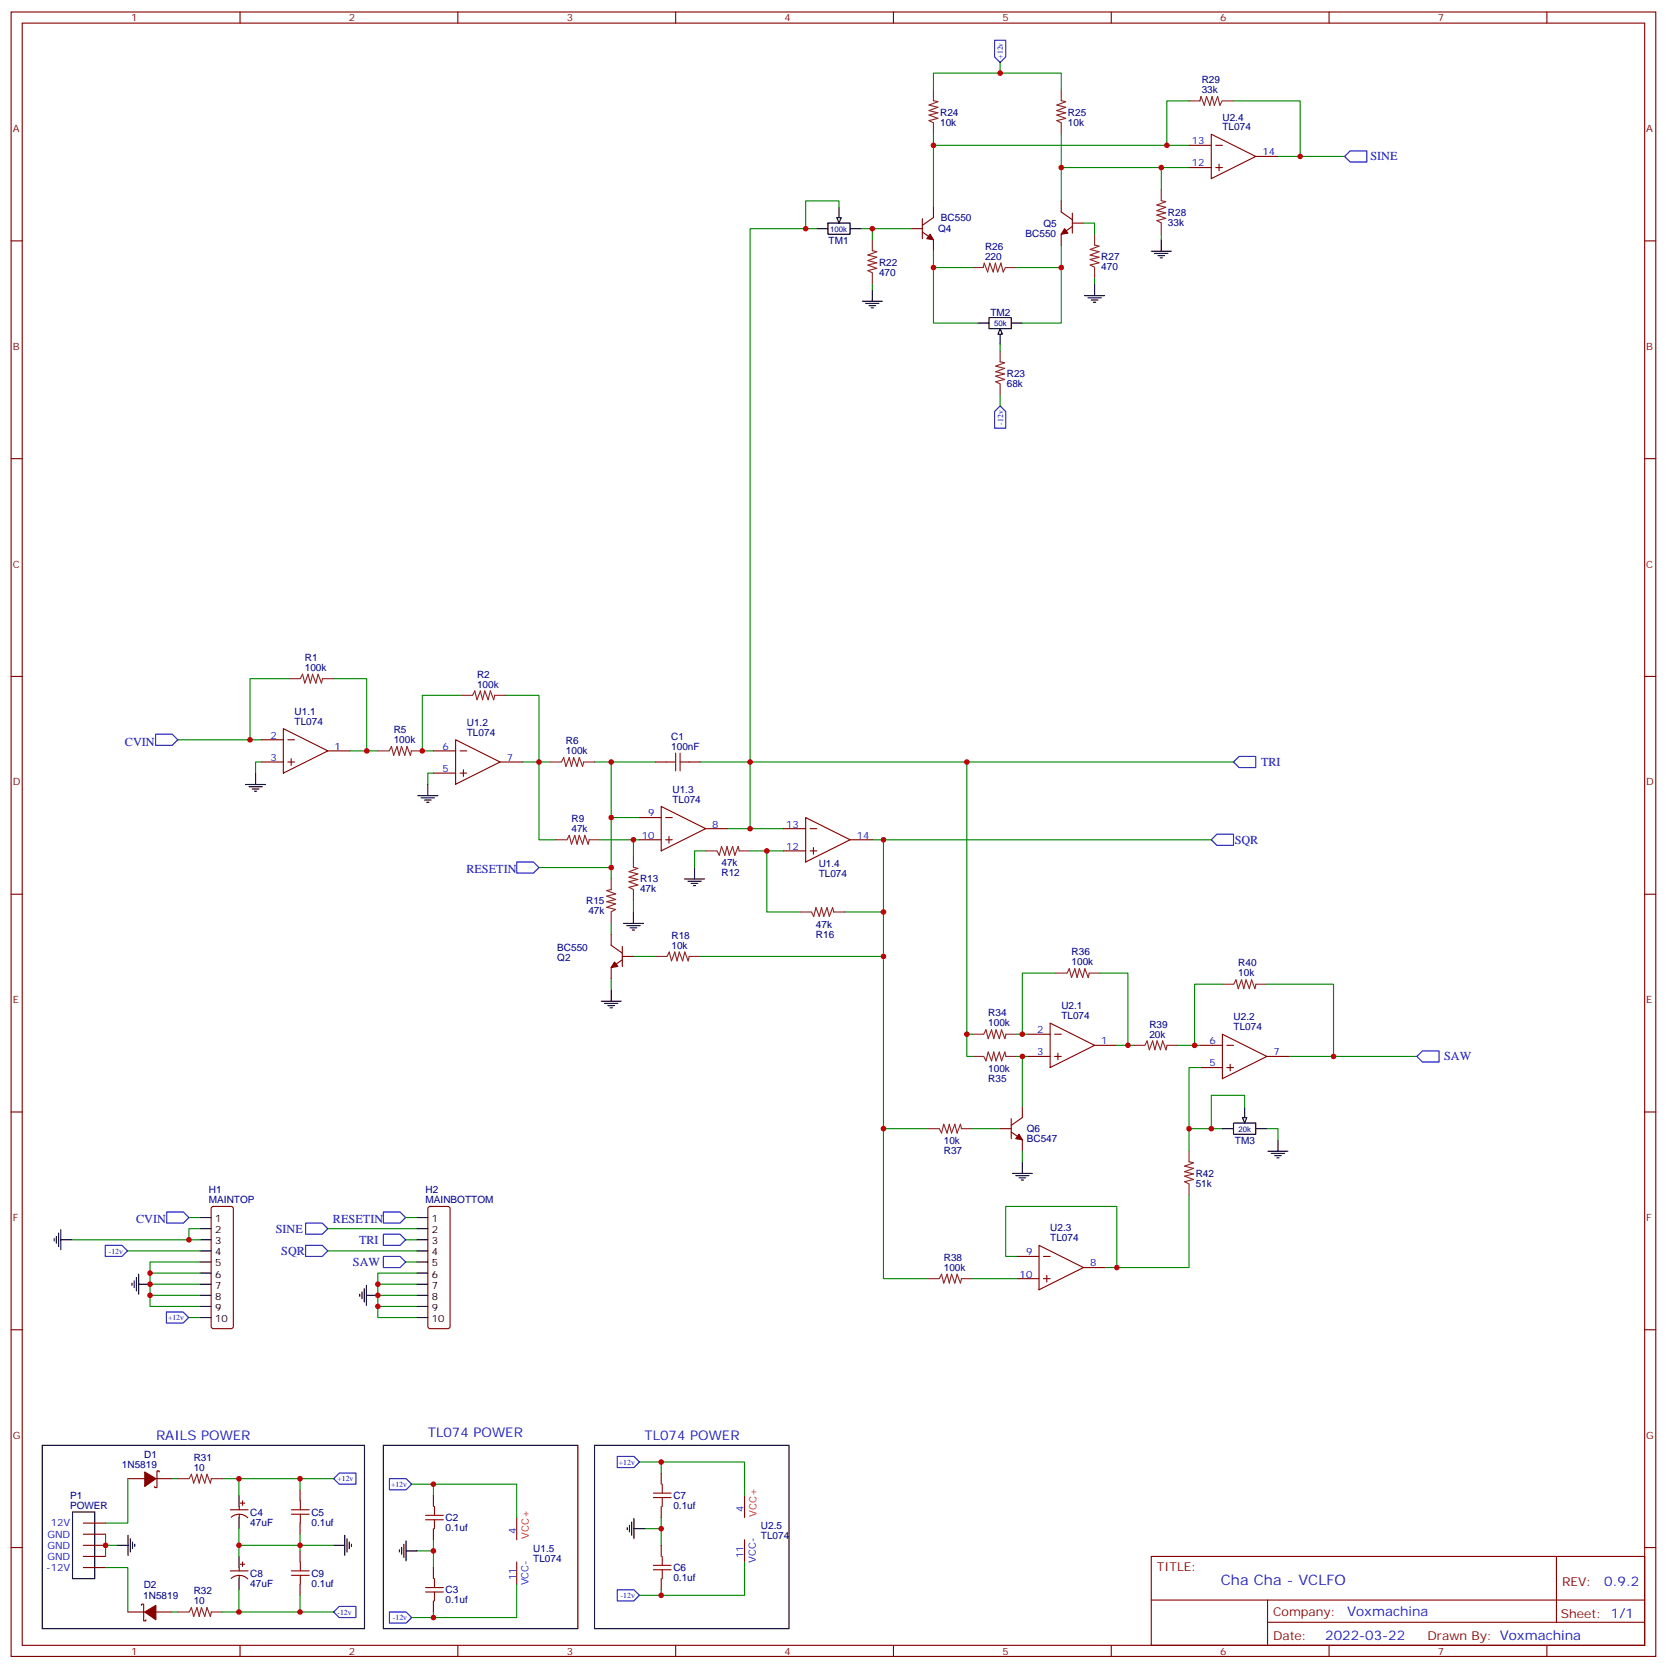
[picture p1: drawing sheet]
<svg xmlns="http://www.w3.org/2000/svg" width="529mm" height="530mm" viewBox="0 0 529 530" stroke-linecap="round" stroke-linejoin="round" font-family="sans-serif">
<g fill="none" stroke="#870000" stroke-width=".35">
<path d="M3.5 3.8h522.1v522.1h-522.1zM7.1 7.3h515v515.1h-515zM76.2 3.8v3.5M145.3 3.8v3.5M214.5 3.8v3.5M283.6 3.8v3.5M352.8 3.8v3.5M421.9 3.8v3.5M491.1 3.8v3.5M3.5 76.5h3.6M522.1 76.5h3.5M3.5 145.6h3.6"/>
<path d="M522.1 145.6h3.5M3.5 214.8h3.6M522.1 214.8h3.5M82.9 234.9h7.1M90 231.4l14.1 7-14.1 7.1zM91.4 234.9h2.1M104.1 238.4h7M137.6 238.4h7M144.6 234.9l14.1 7-14.1 7.1zM146 238.4h2.2M82.9 241.9h7.1M91.4 241.9h2.1"/>
<path d="M92.4 240.9v2.1M137.6 245.5h7M146 245.5h2.2M147.1 244.4v2.1M158.7 241.9h7.1M202.8 259.6h7.1M208.1 241.9h3.6M209.9 256l14.1 7.1-14.1 7.1zM211.3 259.6h2.1M218.7 241.9h3.5M255.8 259.6l14.1 7-14.1 7.1zM202.8 266.6h7.1"/>
<path d="M211.3 266.6h2.1M212.4 265.6v2.1M224 263.1h7.1M248.7 263.1h7.1M248.7 270.2h7.1M257.2 263.1h2.1M257.2 270.2h2.1M258.2 269.1v2.1M269.9 266.6h7M3.5 283.9h3.6M194 296.6v3.5l3.6 2.5M522.1 283.9h3.5"/>
<path d="M197.6 300.5v6.3M197.6 304.7l-3.6 2.5v3.5M197.6 303.7h3.5M3.5 353.1h3.6M522.1 353.1h3.5M3.5 422.2h3.6M522.1 422.2h3.5M137.6 474.8v3.5M3.5 491.3h3.6M137.6 485.4v3.5M137.6 497.7v3.5M164 481.8v7.1"/>
<path d="M164 495.9v7.1M365.5 494.2h156.6v28.2h-156.6zM494.1 494.2v20.9M522.1 491.3h3.5M137.6 508.3v3.5M365.5 508h156.5M402.4 515.1h119.6M402.4 508v14.1M76.2 522.4v3.5M145.3 522.4v3.5M214.5 522.4v3.5M283.6 522.4v3.5"/>
<path d="M352.8 522.4v3.5M421.9 522.4v3.5M491.1 522.4v3.5"/>
</g>
<g fill="none" stroke="#008700" stroke-width=".35">
<path d="M91.7 215.5h-12.3v19.4M105.8 215.5h10.6v22.9h-5.3M56.4 234.9h26.5M116.4 238.4h3.5M146.4 220.8h-12.3v17.6h3.5M160.5 220.8h10.6v21.1h-5.3M82.9 241.9h-1.8v3.6M137.6 245.5h-1.8v3.5M174.6 241.9h-3.5v24.7h5.3M188.7 241.9h19.4M194 241.9v17.7h8.8M194 259.6v19.4"/>
<path d="M222.2 241.9h15.9v21.2h-7M238.1 241.9h153.5M190.5 266.6h12.3M201.1 266.6v5.3M224 270.2h-3.5v5.2M238.1 270.2h5.3M238.1 263.1h10.6M248.7 270.2h-5.3v19.4h10.6M276.9 266.6h3.6v23h-12.4M280.5 266.6h104M194 293.1v3.5M201.1 286v3.6"/>
<path d="M280.5 289.6v14.1h-58.3M194 310.7v3.6M201.1 303.7h7M130.5 471.2h33.5v10.6M137.6 471.2v3.6M137.6 488.9v3.5h-5.3M137.6 492.4v5.3M137.6 511.8v1.8M164 503v10.6h-33.5"/>
</g>
<g fill="none" stroke="#000" stroke-width=".35">
<path d="M259.3 72.6h3.5M262.8 70.8h7.1v3.6h-7.1zM266.3 65.9v3.5M269.9 72.6h3.5M78 249.1h6.3M79 249.8h4.3M80.1 250.5h2.1M80.8 251.2h.7M81.1 245.6v3.5M132.6 252.6h6.4M133.7 253.3h4.2M134.8 254h2.1"/>
<path d="M135.5 254.7h.7M135.8 249.1v3.5M217.3 279.1h6.4M218.4 279.8h4.2M220.5 275.5v3.6M197.9 293.2h6.4M199 293.9h4.2M200 294.6h2.1M200.7 295.3h.7M201.1 289.7v3.5M219.4 280.5h2.1M220.1 281.2h.7"/>
<path d="M190.9 317.9h6.3M191.9 318.6h4.2M193 319.3h2.1M193.7 320h.7M194 314.3v3.6M121.7 458.9h61.7v58.2h-61.7zM126.8 492.1v.7M127.5 491.3v2.2M128.2 490.3v4.2M128.9 492.4h3.5M128.9 489.2v6.4"/>
</g>
<g fill="none" stroke="#8c2424" stroke-width=".35">
<path d="M91.7 215.5h3.5M95.3 215.5l.7-1.4 .8 2.8 1-2.8 .7 2.8 .7-2.8 1.1 2.8 .7-2.8 1 2.8 .4-1.4M102.3 215.5h3.5M119.9 238.4h3.6M123.6 238.4l.7-1.4 .7 2.8 1-2.8 .7 2.8 .7-2.8 1.1 2.8 .7-2.8 1.1 2.8 .3-1.4M130.5 238.4h3.6M146.4 220.8h3.5M150 220.8l.7-1.4 .7 2.8 1.1-2.8 .7 2.8 .7-2.8 1.1 2.8 .7-2.8 1 2.8 .4-1.4M157 220.8h3.5M174.6 241.9h3.6M178.2 241.9l.8-1.4 .7 2.8 1-2.8 .7 2.8 .7-2.8 1.1 2.8 .7-2.8 1 2.8 .4-1.4M185.2 241.9h3.5"/>
<path d="M176.4 266.6h3.5M180 266.6l.7-1.4 .7 2.8 1.1-2.8 .7 2.8 .7-2.8 1 2.8 .8-2.8 1 2.8 .4-1.4M187 266.6h3.5M194 279v3.5M201.1 275.4l1.4 .3-2.8 1.1 2.8 .7-2.8 1 2.8 .7-2.8 .7 2.8 1.1-2.8 .7 1.4 .7M201.1 271.9v3.5M224 270.2h3.5M227.6 270.2l.7 1.4 .7-2.9 1.1 2.9 .7-2.9 .7 2.9 1.1-2.9 .7 2.9 1-2.9 .4 1.5M234.6 270.2h3.5M194 282.4l-1.4 .4 2.8 1-2.8 .7 2.8 1.1-2.8 .7 2.8 .7-2.8 1.1 2.8 .7-1.4 .7M194 289.6v3.5M201.1 282.5v3.5"/>
<path d="M254 289.6h3.5M257.6 289.6l.7 1.4 .7-2.9 1.1 2.9 .7-2.9 .7 2.9 1.1-2.9 .7 2.9 1-2.9 .4 1.5M264.6 289.6h3.5M208.1 303.7h3.6M211.8 303.7l.7-1.4 .7 2.8 1-2.8 .7 2.8 .7-2.8 1.1 2.8 .7-2.8 1.1 2.8 .3-1.4M218.7 303.7h3.5"/>
</g>
<path d="M195.1 305.4l1 1.4-2.1 .4z" fill="#870000" stroke="#870000" stroke-width=".35"/>
<path d="M214.5 239.1v5.7M215.9 239.1v5.7M211.7 241.9h2.8M215.9 241.9h2.8M137.9 478.3v2.8M135.1 482.5h5.6M135.1 481.1h5.6M137.9 482.5v2.9M135.1 505.5h5.6M135.1 504h5.6M137.9 501.2v2.8M137.9 505.5v2.8" fill="none" stroke="#a10000" stroke-width=".35"/>
<path d="M123.6 469.5h5.3l1.8 1.7-1.8 1.8h-5.3zM123.6 511.8h5.3l1.8 1.8-1.8 1.7h-5.3z" fill="none" stroke="#00f" stroke-width=".35"/>
<path d="M265.6 69.1h1.5l-.8 1.7z" fill="#f0f0f0" stroke="#000" stroke-width=".35"/>
<path d="M266.3 65.9v-2.1h-10.5v8.8M273.4 72.6h3.5v3.5M276.9 72.6h12.4M276.9 90.2v1.8" fill="none" stroke="#008700" stroke-width=".35"/>
<path d="M276.9 79.6l1.4 .3-2.8 1.1 2.8 .7-2.8 1 2.8 .7-2.8 .8 2.8 1-2.8 .7 1.4 .7M276.9 76.1v3.6M276.9 86.7v3.5" fill="none" stroke="#8c2424" stroke-width=".35"/>
<path d="M273.8 95.6h6.3M274.8 96.3h4.2M275.9 97h2.1M276.6 97.7h.7M276.9 92.1v3.5M310.4 102.6h3.6M314 100.8h7v3.6h-7zM317.5 105.8v3.5M321 102.6h3.6" fill="none" stroke="#000" stroke-width=".35"/>
<path d="M295.3 74.4l1 1.7-2.1-.3z" fill="#870000" stroke="#870000" stroke-width=".35"/>
<path d="M289.3 72.6h3.5M292.8 69.4v6.4M292.8 73.7l3.5 2.4v3.6M296.3 65.5v3.6l-3.5 2.4" fill="none" stroke="#870000" stroke-width=".35"/>
<path d="M317.5 104.4l.7 1.7h-1.4z" fill="#f0f0f0" stroke="#000" stroke-width=".35"/>
<g fill="none" stroke="#008700" stroke-width=".35">
<path d="M317.5 19.7v3.5h-21.2v5.3M317.5 23.2h19.4v5.3M377.5 32h-7.1v14.1M391.6 32h21.1v17.7h-7M296.3 46.1h81.2M296.3 42.6v22.9M336.9 53.2h40.6M336.9 42.6v21.2M368.7 53.2v7.1M412.7 49.7h14.2M259.3 72.6h-21.2v169.3M296.3 79.7v22.9h14.1"/>
<path d="M336.9 77.9v24.7h-12.3M344 70.8h3.5v3.6M368.7 74.4v1.7M296.3 84.9h12.4M322.8 84.9h14.1M347.5 88.5v1.7M317.5 109.3v2.1M317.5 125.5v3.5M306.9 241.9v86.5h1.8M280.5 303.7v54.7h14.1M335.1 309h-10.5v19.4M349.2 309h8.9v22.9h-3.6"/>
<path d="M388.1 312.5h-8.9v19.4M402.2 312.5h21.1v22.9h-14.1M306.9 328.4v7h1.8M322.8 328.4h3.5M322.8 335.4h3.5M324.6 335.4v15.9M358.1 331.9h1.7M373.9 331.9h7.1M381 338.9h-3.5v26.5M423.3 335.4h26.5M280.5 358.4v47.6h14.1M308.7 358.4h8.8"/>
<path d="M377.5 358.4h10.6M402.2 358.4h3.5v3.5M324.6 365.4v3.5M377.5 379.5v22.9h-23M322.8 398.9h-3.5v-15.9h35.2v19.4h-3.5M308.7 406h14.1M202.8 464.2h33.6v10.6M209.9 464.2v3.5M209.9 481.8v3.6h-5.3M209.9 485.4v5.2M236.4 495.9v10.6h-33.6M209.9 504.8v1.7"/>
</g>
<g fill="none" stroke="#8c2424" stroke-width=".35">
<path d="M296.3 31.9l1.4 .4-2.8 1.1 2.8 .7-2.8 1 2.8 .7-2.8 .7 2.8 1.1-2.8 .7 1.4 .7M296.3 28.5v3.5M296.3 39.1v3.5M336.9 31.9l1.4 .4-2.8 1.1 2.8 .7-2.8 1 2.8 .7-2.8 .7 2.8 1.1-2.8 .7 1.4 .7M336.9 28.5v3.5M336.9 39.1v3.5M377.5 32h3.5M380.9 32l.4-1.4 1 2.8 .7-2.8 1.1 2.8 .7-2.8 .7 2.8 1.1-2.8 .7 2.8 .7-1.4M388.1 32h3.5M347.5 77.8l1.4 .4-2.8 1 2.8 .7-2.8 1.1 2.8 .7-2.8 .7 2.8 1-2.8 .8 1.4 .7M347.5 74.4v3.5M368.7 63.7l1.4 .3-2.9 1.1 2.9 .7-2.9 1.1 2.9 .7-2.9 .7 2.9 1-2.9 .7 1.5 .7"/>
<path d="M368.7 60.3v3.5M368.7 70.8v3.6M308.7 84.9h3.5M312.1 84.9l.4-1.4 1 2.9 .7-2.9 1.1 2.9 .7-2.9 .7 2.9 1.1-2.9 .7 2.9 .7-1.5M319.3 84.9h3.5M347.5 84.9v3.6M317.5 114.8l1.4 .4-2.8 1.1 2.8 .7-2.8 1 2.8 .7-2.8 .7 2.8 1.1-2.8 .7 1.4 .7M317.5 111.4v3.5M317.5 122v3.5M335.1 309h3.6M338.8 309l.7-1.4 .7 2.8 1-2.8 .7 2.8 .7-2.8 1.1 2.8 .7-2.8 1.1 2.8 .3-1.4M345.7 309h3.5"/>
<path d="M388.1 312.5h3.5M391.7 312.5l.7-1.4 .7 2.8 1-2.8 .8 2.8 .7-2.8 1 2.8 .7-2.8 1.1 2.8 .3-1.4M398.6 312.5h3.6M308.7 328.4h3.5M308.7 335.4h3.5M312.3 328.4l.7-1.4 .7 2.8 1.1-2.8 .7 2.8 .7-2.8 1 2.8 .7-2.8 1.1 2.8 .4-1.4M312.3 335.4l.7 1.4 .7-2.8 1.1 2.8 .7-2.8 .7 2.8 1-2.8 .7 2.8 1.1-2.8 .4 1.4M319.3 328.4h3.5M319.3 335.4h3.5M359.8 331.9h3.6M363.5 331.9l.7-1.4 .7 2.8 1-2.8 .7 2.8 .7-2.8 1.1 2.8 .7-2.8 1.1 2.8 .3-1.4M370.4 331.9h3.5"/>
<path d="M294.6 358.4h3.5M298.2 358.4l.7 1.4 .7-2.9 1.1 2.9 .7-2.9 .7 2.9 1-2.9 .7 2.9 1.1-2.9 .3 1.5M305.2 358.4h3.5M377.5 368.8l1.4 .4-2.8 1.1 2.8 .7-2.8 1 2.8 .7-2.8 .7 2.8 1.1-2.8 .7 1.4 .7M377.5 365.4v3.5M377.5 376v3.5M294.6 406h3.5M298.2 406l.7-1.4 .7 2.8 1.1-2.8 .7 2.8 .7-2.8 1 2.8 .7-2.8 1.1 2.8 .3-1.4M305.2 406h3.5"/>
</g>
<path d="M315.7 12.8h3.6v5.3l-1.8 1.7-1.8-1.7zM317.5 128.9l1.8 1.8v5.2h-3.6v-5.2zM195.9 462.4h5.3l1.8 1.8-1.8 1.7h-5.3zM195.9 504.8h5.3l1.8 1.7-1.8 1.8h-5.3z" fill="none" stroke="#00f" stroke-width=".35"/>
<g fill="#870000" stroke="#870000" stroke-width=".35">
<path d="M338 72.6l1 1.4-2.1 .4z"/>
<path d="M323.5 360.1l1.1 1.8-2.2-.4z"/>
</g>
<g fill="none" stroke="#870000" stroke-width=".35">
<path d="M336.9 63.8v3.5l3.5 2.5M340.4 67.7v6.3M340.4 71.9l-3.5 2.5v3.5M340.4 70.8h3.6M326.3 328.4h7.1M326.3 335.4h7.1M333.4 324.8l14.1 7.1-14.1 7zM334.8 328.4h2.1M334.8 335.4h2.1M335.8 334.4v2.1M347.5 331.9h7M381 331.9h7.1"/>
<path d="M381 338.9h7.1M388.1 328.4l14.1 7-14.1 7.1zM389.5 331.9h2.1M389.5 338.9h2.1M390.5 337.9v2.1M402.2 335.4h7M317.5 358.4h3.5M321 355.2v6.3M321 359.4l3.6 2.5v3.5M324.6 351.3v3.5l-3.6 2.5M322.8 398.9h7M329.8 395.4l14.2 7-14.2 7.1z"/>
<path d="M331.3 398.9h2.1M322.8 406h7M331.3 406h2.1M332.3 404.9v2.1M344 402.4h7M209.9 467.7v3.5M209.9 478.3v3.5M236.4 474.8v7M209.9 490.6v3.6M236.4 488.9v7M209.9 501.2v3.6"/>
</g>
<g fill="none" stroke="#000" stroke-width=".35">
<path d="M365.5 79.7h6.3M368.7 76.2v3.5M344.3 93.9h6.4M345.4 94.6h4.2M346.4 95.3h2.1M347.1 96h.7M347.5 90.3v3.6M366.5 80.5h4.3M367.6 81.2h2.1M368.3 81.9h.7M388.1 358.4h3.5M391.6 356.6h7v3.5h-7z"/>
<path d="M395.1 351.6v3.6M398.6 358.4h3.6M321.4 372.6h6.3M322.4 373.3h4.3M323.5 374h2.1M324.2 374.7h.7M324.6 369v3.6M402.5 365.5h6.4M403.6 366.2h4.2M404.6 366.9h2.2M405.3 367.6h.7M405.7 362v3.5"/>
<path d="M188.7 458.9h61.8v58.2h-61.8zM199.1 485v.7M199.8 484.3v2.1M200.5 483.2v4.3M201.2 485.4h3.6M201.2 482.2v6.3"/>
</g>
<path d="M207.4 475.5h5.7M207.4 474.1h5.7M210.2 471.2v2.9M210.2 475.5v2.8M207.4 498.4h5.7M207.4 497h5.7M210.2 494.2v2.8M210.2 498.4v2.8" fill="none" stroke="#a10000" stroke-width=".35"/>
<path d="M394.4 354.8h1.4l-.7 1.8z" fill="#f0f0f0" stroke="#000" stroke-width=".35"/>
<g fill="none" stroke="#008700" stroke-width=".35">
<path d="M171.1 275.4h22.9M395.1 351.6v-3.8h-10.6v10.6M22.9 393.6h40.6M40.6 397.2h22.9M60 386.6h3.5M63.5 390.1h-3.5v3.5M104.1 390.1h28.2M104.1 397.2h28.2M128.8 386.6h3.5M128.8 393.6h3.5M47.6 411.3h15.9M47.6 407.7h15.9"/>
<path d="M47.6 404.2h15.9M60 418.3h3.5M63.5 400.7h-15.9v14.1h15.9M119.9 411.3h12.4M119.9 407.7h12.4M119.9 414.8h12.4M128.8 400.7h3.5M132.3 404.2h-12.4v14.1h12.4M40.6 469.5v14.1h-7.1M54.7 469.5h1.7M70.6 469.5h35.2M75.8 469.5v5.3"/>
<path d="M95.2 469.5v3.5M33.5 487.1v7.1M33.5 497.7h7.1v14.1M33.5 490.6h3.5M75.8 490.6h30M75.8 485.4v8.8M95.2 487.1v5.3M54.7 511.8h1.7M75.8 504.8v7h-5.2M95.2 506.5v5.3h-19.4M95.2 511.8h10.6"/>
</g>
<g fill="none" stroke="#870000" stroke-width=".35">
<path d="M377.5 46.1h7M377.5 53.2h7M384.5 42.6l14.1 7.1-14.1 7zM385.9 46.1h2.2M385.9 53.2h2.2M387 52.1v2.2M398.6 49.7h7.1M67.3 383.3l.4-.3h5.7l.5 .3 .2 .5v37.3l-.3 .5-.4 .3h-5.7l-.5-.3-.2-.5v-37.3zM136.1 383.3l.4-.3h5.7l.5 .3 .2 .5v37.3l-.3 .5-.4 .3h-5.7l-.5-.3-.2-.5v-37.3zM40.6 469.5h5.3M49.4 469.5h5.3M50.5 467.4v-.4h-.7v5.3h-.7v-.4"/>
<path d="M73.1 479.4h5.7M75.9 478.3v1.1M76.3 477.2h1.4M77 476.5v1.4M95.2 473v3.5M26.5 483.6h7M26.5 487.1h7M26.5 490.6h7M26.5 494.2h7M26.5 497.7h7M73.1 498.8h5.7M73.4 481.7a3.8 3.8 0 0 1 5.2 .2"/>
<path d="M75.9 480.8v1M75.9 497.7v1.1M76.3 496.6h1.4M77 495.9v1.4M95.2 483.6v3.5M95.2 492.4v3.5M40.6 511.8h5.3M44.9 509.7v-.4h.7v5.3h.7v-.3M49.4 511.8h5.3M73.4 501.1a3.8 3.8 0 0 1 5.2 .2M75.9 500.2v1M95.2 503v3.5"/>
</g>
<g fill="none" stroke="#000" stroke-width=".35">
<path d="M17.2 393.3v.7M17.9 392.6v2.1M18.6 391.5v4.2M19.3 393.6h3.5M19.3 390.5v6.3M63.5 386.6h3.5M63.5 390.1h3.5M63.5 393.6h3.5M63.5 397.2h3.5M132.3 386.6h3.5M132.3 390.1h3.5M132.3 393.6h3.5"/>
<path d="M132.3 397.2h3.5M41.9 407.4v.7M42.6 406.7v2.1M43.3 405.6v4.3M44 407.7h3.5M44 404.6v6.3M63.5 400.7h3.5M63.5 404.2h3.5M63.5 407.7h3.5M63.5 411.3h3.5M63.5 414.8h3.5M63.5 418.3h3.5"/>
<path d="M114.2 410.9v.7M114.9 410.2v2.1M115.6 409.2v4.2M116.3 411.3h3.6M116.3 408.1v6.3M132.3 400.7h3.5M132.3 404.2h3.5M132.3 407.7h3.5M132.3 411.3h3.5M132.3 414.8h3.5M132.3 418.3h3.5M13.4 458.9h102.3v58.2h-102.3z"/>
<path d="M75.8 474.8v3.5M23 480.1h7.1v21.1h-7.1zM37.1 490.6h3.6M40.7 487.5v6.3M41.4 488.5v4.3M42.1 489.6v2.1M42.8 490.3v.7M75.8 481.8v3.6M75.8 494.2v3.5M105.9 490.6h3.6M109.5 487.5v6.3M110.2 488.5v4.3"/>
<path d="M110.9 489.6v2.1M111.6 490.3v.7M75.8 501.2v3.6"/>
</g>
<g fill="#870000" stroke="#870000" stroke-width=".35">
<path d="M46 467.4l3.5 2.1-3.5 2.4z"/>
<path d="M46 511.8l3.5-2.1v4.6z"/>
</g>
<g fill="none" stroke="#00f" stroke-width=".35">
<path d="M428.6 47.9h5.3v3.5h-5.3l-1.7-1.7zM49.4 233.1h5.3l1.7 1.8-1.7 1.7h-5.3zM391.6 241.9l1.7-1.7h5.3v3.5h-5.3zM164 273.7h5.3l1.8 1.7-1.8 1.8h-5.3zM384.5 266.6l1.8-1.7h5.3v3.5h-5.3zM449.8 335.4l1.8-1.7h5.2v3.5h-5.2zM33.4 395.4h5.3l1.8 1.8-1.8 1.7h-5.3zM52.9 384.8h5.3l1.8 1.8-1.8 1.7h-5.3zM97 388.3h5.3l1.8 1.8-1.8 1.8h-5.3zM97 395.4h5.3l1.8 1.8-1.8 1.7h-5.3zM121.7 384.8h5.3l1.8 1.8-1.8 1.7h-5.3zM121.7 391.9h5.3l1.8 1.7-1.8 1.8h-5.3z"/>
<path d="M121.7 398.9h5.3l1.8 1.8-1.8 1.7h-5.3zM52.8 416.6h5.3l1.8 1.7-1.8 1.8h-5.3zM105.9 469.5l1.8-1.8h5.3v3.5h-5.3zM105.9 511.8l1.8-1.8h5.3v3.6h-5.3z"/>
</g>
<path d="M92.5 479.4h5.7M95.3 476.5v2.9M92.5 480.8h5.7M92.5 498.8h5.7M95.3 480.8v2.8M95.3 495.9v2.9M92.5 500.2h5.7M95.3 500.2v2.8" fill="none" stroke="#a10000" stroke-width=".35"/>
<path d="M56.4 469.5h3.6M60.1 469.5l.7-1.4 .7 2.8 1-2.8 .7 2.8 .7-2.8 1.1 2.8 .7-2.8 1.1 2.8 .3-1.4M67 469.5h3.6M56.4 511.8h3.6M60.1 511.8l.7-1.4 .7 2.8 1-2.8 .7 2.8 .7-2.8 1.1 2.8 .7-2.8 1.1 2.8 .3-1.4M67 511.8h3.6" fill="none" stroke="#8c2424" stroke-width=".35"/>
<g fill="#c00">
<circle cx="194" cy="259.6" r=".88"/>
<circle cx="280.5" cy="289.6" r=".88"/>
<circle cx="280.5" cy="266.6" r=".88"/>
<circle cx="243.4" cy="270.2" r=".88"/>
<circle cx="238.1" cy="263.1" r=".88"/>
<circle cx="201.1" cy="266.6" r=".88"/>
<circle cx="194" cy="241.9" r=".88"/>
<circle cx="171.1" cy="241.9" r=".88"/>
<circle cx="134.1" cy="238.4" r=".88"/>
<circle cx="79.4" cy="234.9" r=".88"/>
<circle cx="137.6" cy="492.4" r=".88"/>
<circle cx="137.6" cy="513.6" r=".88"/>
<circle cx="137.6" cy="471.2" r=".88"/>
<circle cx="116.4" cy="238.4" r=".88"/>
<circle cx="238.1" cy="241.9" r=".88"/>
<circle cx="276.9" cy="72.6" r=".88"/>
<circle cx="317.5" cy="23.2" r=".88"/>
<circle cx="296.3" cy="84.9" r=".88"/>
<circle cx="336.9" cy="84.9" r=".88"/>
<circle cx="296.3" cy="46.1" r=".88"/>
<circle cx="336.9" cy="53.2" r=".88"/>
<circle cx="368.7" cy="53.2" r=".88"/>
<circle cx="370.4" cy="46.1" r=".88"/>
<circle cx="412.8" cy="49.7" r=".88"/>
<circle cx="209.9" cy="485.4" r=".88"/>
<circle cx="209.9" cy="506.5" r=".88"/>
<circle cx="209.9" cy="464.2" r=".88"/>
<circle cx="255.8" cy="72.6" r=".88"/>
<circle cx="306.9" cy="241.9" r=".88"/>
<circle cx="306.9" cy="328.4" r=".88"/>
<circle cx="324.6" cy="328.4" r=".88"/>
<circle cx="324.6" cy="335.4" r=".88"/>
<circle cx="280.5" cy="303.7" r=".88"/>
<circle cx="280.5" cy="358.4" r=".88"/>
<circle cx="358.1" cy="331.9" r=".88"/>
<circle cx="379.2" cy="331.9" r=".88"/>
<circle cx="423.3" cy="335.4" r=".88"/>
<circle cx="354.5" cy="402.4" r=".88"/>
<circle cx="377.5" cy="358.4" r=".88"/>
<circle cx="384.5" cy="358.4" r=".88"/>
<circle cx="33.5" cy="490.6" r=".88"/>
<circle cx="75.8" cy="469.5" r=".88"/>
<circle cx="75.8" cy="511.8" r=".88"/>
<circle cx="95.3" cy="490.6" r=".88"/>
<circle cx="75.8" cy="490.6" r=".88"/>
<circle cx="95.3" cy="511.8" r=".88"/>
<circle cx="95.3" cy="469.5" r=".88"/>
<circle cx="194" cy="275.4" r=".88"/>
<circle cx="47.6" cy="407.7" r=".88"/>
<circle cx="47.6" cy="411.3" r=".88"/>
<circle cx="47.6" cy="404.2" r=".88"/>
<circle cx="119.9" cy="414.8" r=".88"/>
<circle cx="119.9" cy="411.3" r=".88"/>
<circle cx="119.9" cy="407.7" r=".88"/>
<circle cx="60" cy="393.6" r=".88"/>
</g>
<text font-size="4.6" fill="#00f" x="387.6" y="503.2">Cha Cha - VCLFO</text>
<g font-size="4.2" fill="#00f">
<text x="49.5" y="457.1">RAILS POWER</text>
<text x="135.8" y="456.2">TL074 POWER</text>
<text x="204.6" y="457.1">TL074 POWER</text>
<text x="509.3" y="503.4">0.9.2</text>
<text x="427.7" y="513">Voxmachina</text>
<text x="420.7" y="520.8">2022-03-22</text>
</g>
<g font-size="3.9" fill="#00f">
<text x="435.1" y="50.9">SINE</text>
<text x="39.7" y="236.7">CVIN</text>
<text x="400.3" y="243.2">TRI</text>
<text x="392" y="267.9">SQR</text>
<text x="148" y="277.3">RESETIN</text>
<text x="458.5" y="336.7">SAW</text>
<text x="43.2" y="388.4">CVIN</text>
<text x="105.7" y="388.4">RESETIN</text>
<text x="87.5" y="391.4">SINE</text>
<text x="114" y="394.9">TRI</text>
<text x="89.3" y="398.5">SQR</text>
<text x="112" y="402">SAW</text>
</g>
<g font-size="3.9" fill="#800">
<text x="367.2" y="498.8">TITLE:</text>
<text x="495.9" y="503.4">REV:</text>
<text x="404.1" y="513">Company:</text>
<text x="495.5" y="513.6">Sheet: 1/1</text>
<text x="404.1" y="520.6">Date:</text>
<text x="453.2" y="520.7">Draw</text>
<text x="463.3" y="520.7">n By: Voxmachina</text>
</g>
<g font-size="3.2" fill="#800">
<text x="41.6" y="6.8">1</text>
<text x="110.8" y="6.8">2</text>
<text x="179.9" y="6.8">3</text>
<text x="249.1" y="6.8">4</text>
<text x="318.2" y="6.8">5</text>
<text x="387.3" y="6.8">6</text>
<text x="456.5" y="6.8">7</text>
<text x="4.1" y="41.9">A</text>
<text x="522.6" y="41.9">A</text>
<text x="4.1" y="111.1">B</text>
<text x="522.6" y="111.1">B</text>
<text x="4.1" y="180.2">C</text>
<text x="522.6" y="180.2">C</text>
<text x="4.1" y="249.3">D</text>
<text x="522.6" y="249.3">D</text>
<text x="4.1" y="318.5">E</text>
<text x="522.6" y="318.5">E</text>
<text x="4.1" y="387.6">F</text>
<text x="522.6" y="387.6">F</text>
<text x="4.1" y="456.8">G</text>
<text x="522.6" y="456.8">G</text>
<text x="41.6" y="525.4">1</text>
<text x="110.8" y="525.4">2</text>
<text x="179.9" y="525.4">3</text>
<text x="249.1" y="525.4">4</text>
<text x="318.2" y="525.4">5</text>
<text x="387.3" y="525.4">6</text>
<text x="456.5" y="525.4">7</text>
</g>
<g font-size="3.2" fill="#000080">
<text x="381.5" y="29.6">33k</text>
<text x="381.5" y="26.4">R29</text>
<text x="298.4" y="39.9">10k</text>
<text x="298.4" y="36.7">R24</text>
<text x="339" y="39.9">10k</text>
<text x="339" y="36.7">R25</text>
<text x="388.1" y="41.4">TL074</text>
<text x="388.1" y="38.3">U2.4</text>
<text x="298.7" y="70.2">BC550</text>
<text x="331.2" y="72">Q5</text>
<text x="370.8" y="71.6">33k</text>
<text x="370.8" y="68.4">R28</text>
<text x="263.1" y="77.4">TM1</text>
<text x="297.8" y="73.7">Q4</text>
<text x="325.6" y="75.1">BC550</text>
<text x="312.7" y="82.5">220</text>
<text x="312.7" y="79.3">R26</text>
<text x="349.6" y="82.5">R27</text>
<text x="279" y="87.5">470</text>
<text x="279" y="84.3">R22</text>
<text x="349.6" y="85.7">470</text>
<text x="314.4" y="100.3">TM2</text>
<text x="319.6" y="119.6">R23</text>
<text x="319.6" y="122.8">68k</text>
<text x="96.8" y="209.8">R1</text>
<text x="96.8" y="213">100k</text>
<text x="151.4" y="215.1">R2</text>
<text x="151.4" y="218.3">100k</text>
<text x="93.5" y="227">U1.1</text>
<text x="93.5" y="230.2">TL074</text>
<text x="125" y="232.8">R5</text>
<text x="148.2" y="233.7">TL074</text>
<text x="148.2" y="230.5">U1.2</text>
<text x="125" y="235.9">100k</text>
<text x="179.7" y="239.5">100k</text>
<text x="179.7" y="236.3">R6</text>
<text x="213.1" y="238.1">100nF</text>
<text x="213.1" y="235">C1</text>
<text x="213.5" y="251.7">U1.3</text>
<text x="213.5" y="254.9">TL074</text>
<text x="181.4" y="261">R9</text>
<text x="181.4" y="264.2">47k</text>
<text x="229.1" y="275.1">47k</text>
<text x="259.9" y="275.4">U1.4</text>
<text x="203.2" y="280.1">R13</text>
<text x="229.1" y="278.3">R12</text>
<text x="259.9" y="278.6">TL074</text>
<text x="186.1" y="287.2">R15</text>
<text x="203.2" y="283.3">47k</text>
<text x="186.8" y="290.3">47k</text>
<text x="213.2" y="298">R18</text>
<text x="259" y="294.5">47k</text>
<text x="259" y="297.7">R16</text>
<text x="176.9" y="301.8">BC550</text>
<text x="176.9" y="305">Q2</text>
<text x="213.2" y="301.2">10k</text>
<text x="340.2" y="303.3">R36</text>
<text x="340.2" y="306.5">100k</text>
<text x="393.1" y="310">10k</text>
<text x="393.1" y="306.8">R40</text>
<text x="313.7" y="322.7">R34</text>
<text x="337" y="323.6">TL074</text>
<text x="337" y="320.4">U2.1</text>
<text x="391.6" y="323.9">U2.2</text>
<text x="313.7" y="325.9">100k</text>
<text x="364.9" y="329.4">20k</text>
<text x="364.9" y="326.2">R39</text>
<text x="391.6" y="327.1">TL074</text>
<text x="313.7" y="340.4">100k</text>
<text x="313.7" y="343.5">R35</text>
<text x="326" y="359.5">Q6</text>
<text x="299.6" y="363.3">10k</text>
<text x="326" y="362.6">BC547</text>
<text x="392.1" y="363.1">TM3</text>
<text x="299.6" y="366.5">R37</text>
<text x="379.6" y="376.8">51k</text>
<text x="379.6" y="373.6">R42</text>
<text x="66.3" y="382">MAINTOP</text>
<text x="66.3" y="378.8">H1</text>
<text x="135.1" y="382">MAINBOTTOM</text>
<text x="135.1" y="378.8">H2</text>
<text x="333.4" y="394.1">TL074</text>
<text x="333.4" y="390.9">U2.3</text>
<text x="299.6" y="400.3">R38</text>
<text x="299.6" y="403.5">100k</text>
<text x="38.7" y="465.9">1N5819</text>
<text x="45.8" y="462.8">D1</text>
<text x="61.5" y="467">10</text>
<text x="61.5" y="463.8">R31</text>
<text x="22.2" y="479">POWER</text>
<text x="22.2" y="475.8">P1</text>
<text x="213.8" y="479.1">0.1uf</text>
<text x="213.8" y="475.9">C7</text>
<text x="79.5" y="484.4">47uF</text>
<text x="79.5" y="481.2">C4</text>
<text x="98.9" y="484.4">0.1uf</text>
<text x="98.9" y="481.2">C5</text>
<text x="141.5" y="482.9">C2</text>
<text x="241.6" y="485.6">U2.5</text>
<text x="141.5" y="486.1">0.1uf</text>
<text x="241.6" y="488.8">TL074</text>
<text x="169.3" y="495.9">TL074</text>
<text x="169.3" y="492.7">U1.5</text>
<text x="79.5" y="503.8">47uF</text>
<text x="79.5" y="500.6">C8</text>
<text x="98.9" y="503.8">0.1uf</text>
<text x="98.9" y="500.6">C9</text>
<text x="213.8" y="502">0.1uf</text>
<text x="213.8" y="498.8">C6</text>
<text x="45.5" y="507.6">1N5819</text>
<text x="45.6" y="504.1">D2</text>
<text x="61.5" y="509.3">10</text>
<text x="61.5" y="506.2">R32</text>
<text x="141.5" y="509">0.1uf</text>
<text x="141.5" y="505.9">C3</text>
</g>
<g font-size="3.2" fill="#00f">
<text x="378.4" y="45.8">13</text>
<text x="378.4" y="52.8">12</text>
<text x="400.8" y="49.3">14</text>
<text x="85.8" y="234.5">2</text>
<text x="106.2" y="238.1">1</text>
<text x="140.5" y="238.1">6</text>
<text x="85.8" y="241.6">3</text>
<text x="140.5" y="245.1">5</text>
<text x="160.9" y="241.6">7</text>
<text x="205.8" y="259.2">9</text>
<text x="226.1" y="262.7">8</text>
<text x="249.6" y="262.7">13</text>
<text x="203.8" y="266.3">10</text>
<text x="249.6" y="269.8">12</text>
<text x="272" y="266.3">14</text>
<text x="329.2" y="328">2</text>
<text x="329.2" y="335.1">3</text>
<text x="349.6" y="331.5">1</text>
<text x="383.9" y="331.5">6</text>
<text x="404.3" y="335.1">7</text>
<text x="383.9" y="338.6">5</text>
<text x="325.7" y="398.6">9</text>
<text x="323.7" y="405.6">10</text>
<text x="346.1" y="402.1">8</text>
<text x="16.1" y="484.6">12V</text>
<text x="236" y="480.1" transform="rotate(-90 236 480.1)">4</text>
<text x="15" y="488.2">GND</text>
<text x="15" y="491.7">GND</text>
<text x="163.8" y="487.1" transform="rotate(-90 163.8 487.1)">4</text>
<text x="15" y="495.2">GND</text>
<text x="236" y="494.7" transform="rotate(-90 236 494.7)">11</text>
<text x="240" y="496.3" transform="rotate(-90 240 496.3)">VCC-</text>
<text x="14.7" y="498.8">-12V</text>
<text x="163.8" y="501.7" transform="rotate(-90 163.8 501.7)">11</text>
<text x="167.8" y="503.3" transform="rotate(-90 167.8 503.3)">VCC-</text>
</g>
<g font-size="3.2">
<text x="68.3" y="388">1</text>
<text x="137.1" y="388">1</text>
<text x="68.3" y="391.5">2</text>
<text x="68.3" y="395">3</text>
<text x="137.1" y="391.5">2</text>
<text x="137.1" y="395">3</text>
<text x="68.3" y="398.6">4</text>
<text x="137.1" y="398.6">4</text>
<text x="68.3" y="402.1">5</text>
<text x="68.3" y="405.6">6</text>
<text x="137.1" y="402.1">5</text>
<text x="137.1" y="405.6">6</text>
<text x="68.3" y="409.2">7</text>
<text x="68.3" y="412.7">8</text>
<text x="137.1" y="409.2">7</text>
<text x="137.1" y="412.7">8</text>
<text x="68.3" y="416.2">9</text>
<text x="68.3" y="419.7">10</text>
<text x="137.1" y="416.2">9</text>
<text x="137.1" y="419.7">10</text>
</g>
<g font-size="3.2" fill="#f00">
<text x="240.1" y="481.5" transform="rotate(-90 240.1 481.5)">VCC+</text>
<text x="167.9" y="488.6" transform="rotate(-90 167.9 488.6)">VCC+</text>
</g>
<g font-size="2.5" fill="#00f">
<text x="318.3" y="18.6" transform="rotate(-90 318.3 18.6)">+12v</text>
<text x="318.4" y="134.8" transform="rotate(-90 318.4 134.8)">-12v</text>
<text x="34.5" y="398.1">-12v</text>
<text x="53.3" y="419.2">+12v</text>
<text x="196.5" y="465.1">+12v</text>
<text x="107.1" y="470.3">+12v</text>
<text x="124.1" y="472.2">+12v</text>
<text x="197.1" y="507.4">-12v</text>
<text x="107.1" y="512.7">-12v</text>
<text x="124.7" y="514.5">-12v</text>
</g>
<g font-size="2.5" fill="#000080">
<text x="263.5" y="73.5">100k</text>
<text x="315.6" y="103.6">50k</text>
<text x="393.2" y="359.3">20k</text>
</g>
</svg>
